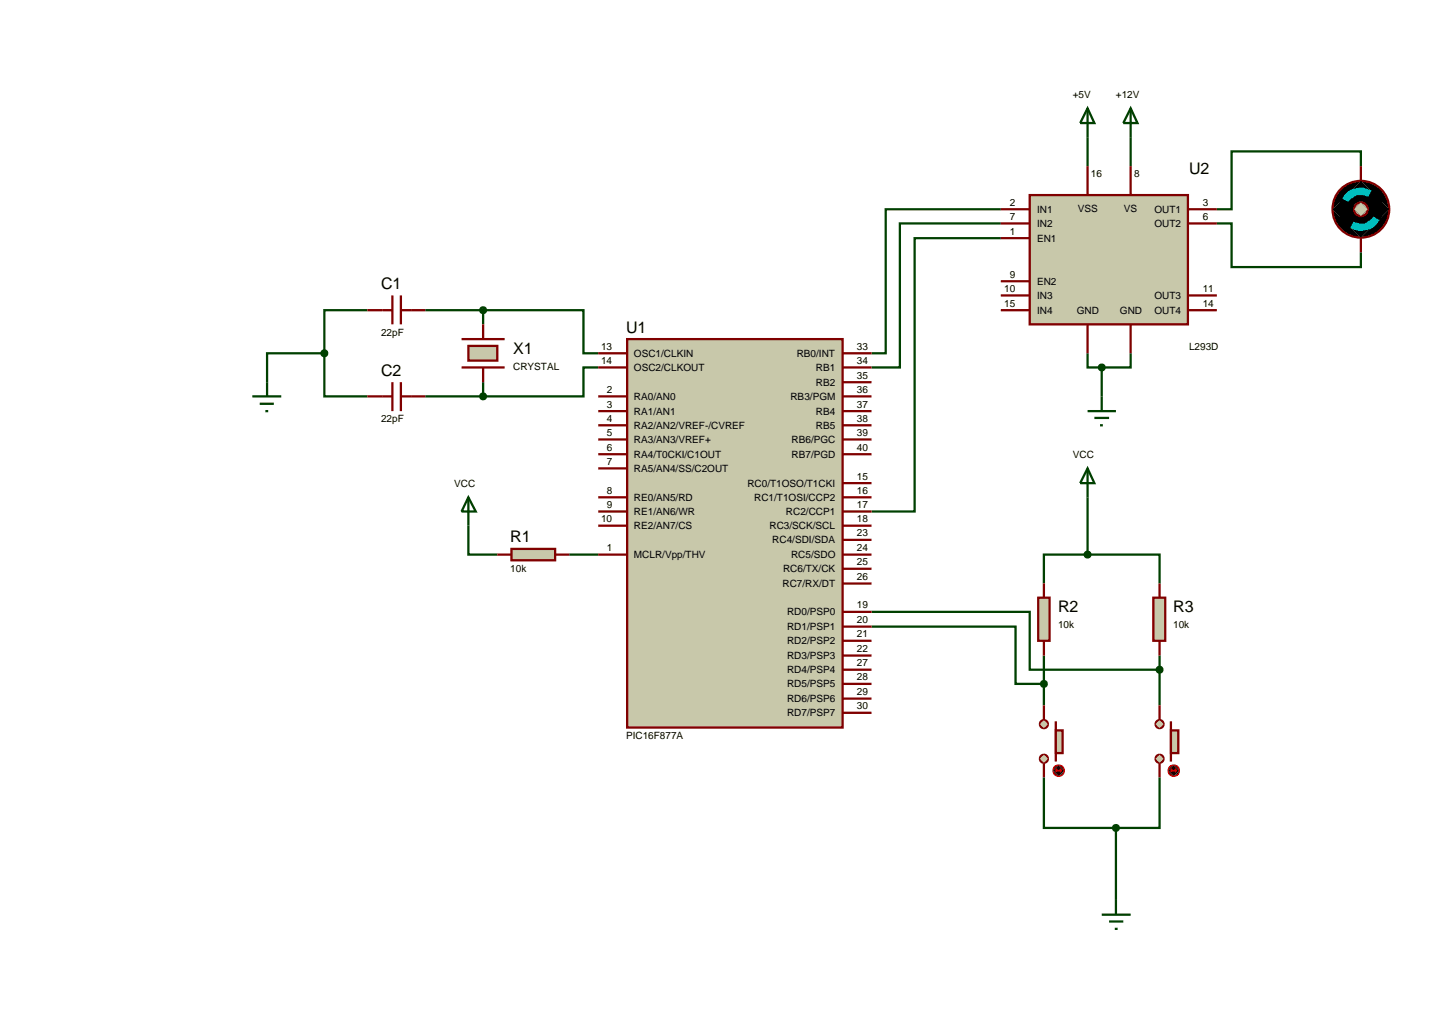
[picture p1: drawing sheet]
<svg xmlns="http://www.w3.org/2000/svg" width="257mm" height="180mm" viewBox="0 0 257 180" stroke-linecap="round" stroke-linejoin="round" font-family="sans-serif">
<g fill="none" stroke="#004000" stroke-width=".4">
<path d="M176.5 36.9h-20.3v25.4h-2.5M176.5 39.4h-17.8v25.4h-5M191.8 24.2v5.1M199.4 24.2v5.1M214.6 39.4h2.6v7.7h22.8v-2.6M240 29.3v-2.6h-22.8v10.2h-2.6M64.8 54.7h-7.6v7.6M75 54.7h10.2M85.2 54.7h17.7v7.6h2.6M85.2 54.7v2.5M176.5 42h-15.2v48.2h-7.6M57.2 62.3v7.6h7.6"/>
<path d="M57.2 62.3h-10.1v5.1M75 69.9h10.2M85.2 67.4v2.5M105.5 64.8h-2.6v5.1h-17.7M191.8 62.3v2.5h2.5M194.3 64.8v5.1M199.4 62.3v2.5h-5.1M82.6 92.7v5.1h5.1M100.4 97.8h5.1M191.8 97.8h-7.7v5.1M191.8 97.8h12.7v5.1M191.8 87.7v10.1"/>
<path d="M153.7 107.9h27.9v10.2h22.9M153.7 110.5h25.4v10.1h5M184.1 115.6v8.8M204.5 115.6v8.8M184.1 137.1v8.9h12.7M204.5 137.1v8.9h-7.7M196.8 146v12.7"/>
</g>
<path d="M110.6 59.8h38v68.5h-38z" fill="#c8c8aa" stroke="#800000" stroke-width=".4"/>
<g fill="none" stroke="#800000" stroke-width=".4">
<path d="M81.4 59.8h7.6M81.4 64.8h7.6M105.5 69.9h5.1M105.5 72.5h5.1M105.5 75h5.1M105.5 62.3h5.1M105.5 64.8h5.1M105.5 77.5h5.1M148.6 69.9h5.1M148.6 72.5h5.1M148.6 75h5.1M148.6 62.3h5.1"/>
<path d="M148.6 64.8h5.1M148.6 77.5h5.1M148.6 67.4h5.1M105.5 80.1h5.1M105.5 82.6h5.1M105.5 87.7h5.1M105.5 90.2h5.1M105.5 92.7h5.1M105.5 97.8h5.1M148.6 80.1h5.1M148.6 87.7h5.1M148.6 90.2h5.1"/>
<path d="M148.6 92.7h5.1M148.6 97.8h5.1M148.6 95.2h5.1M148.6 85.2h5.1M148.6 107.9h5.1M148.6 110.5h5.1M148.6 118.1h5.1M148.6 115.6h5.1M148.6 113h5.1M148.6 102.9h5.1M148.6 100.3h5.1M148.6 125.7h5.1"/>
<path d="M148.6 123.2h5.1M148.6 120.6h5.1"/>
</g>
<path d="M82.6 61h5.1v2.6h-5.1z" fill="#c8c8aa" stroke="#800000" stroke-width=".4"/>
<path d="M64.8 54.7h4.4M69.2 52.1v5.1M70.7 52.1v5.1M70.7 54.7h4.3M85.2 57.2v2.6M64.8 69.9h4.4M69.2 67.4v5.1M70.7 67.4v5.1M70.7 69.9h4.3M85.2 64.8v2.6" fill="none" stroke="#800000" stroke-width=".4"/>
<path d="M84.8 54.4l.4-.2-.5 .5zM85.2 54.2l.4 .2 .1 .3zM85.2 55.2l.5-.5-.1 .3zM84.7 54.7l.5 .5-.3-.1z" fill="#004000" stroke="#004000" stroke-width=".4"/>
<path d="M84.7 54.7l.5-.5 .5 .5-.5 .5z" fill="#004000"/>
<path d="M84.8 69.6l.4-.2-.5 .5zM85.2 69.4l.4 .2 .1 .3zM85.2 70.4l.5-.5-.1 .3zM84.7 69.9l.5 .5-.3-.1z" fill="#004000" stroke="#004000" stroke-width=".4"/>
<path d="M84.7 69.9l.5-.5 .5 .5-.5 .5z" fill="#004000"/>
<path d="M90.2 96.8h7.7v2h-7.7z" fill="#c8c8aa" stroke="#800000" stroke-width=".4"/>
<path d="M87.7 97.8h2.5M97.9 97.8h2.5" fill="none" stroke="#800000" stroke-width=".4"/>
<path d="M44.5 69.9h5.1M45.8 71.2h2.5M46.8 72.5h.5M47.1 67.4v2.5M82.6 87.7l1.3 2.5h-2.5zM82.6 87.7v5" fill="none" stroke="#004000" stroke-width=".4"/>
<path d="M56.8 62l.4-.2-.5 .5zM57.2 61.8l.4 .2 .1 .3zM57.7 62.3l-.1 .3-.4 .2zM56.7 62.3l.5 .5-.4-.2z" fill="#004000" stroke="#004000" stroke-width=".4"/>
<path d="M56.7 62.3l.5-.5 .5 .5-.5 .5z" fill="#004000"/>
<path d="M181.6 34.4h27.9v22.8h-27.9z" fill="#c8c8aa" stroke="#800000" stroke-width=".4"/>
<g fill="none" stroke="#800000" stroke-width=".4">
<path d="M176.5 36.9h5.1M176.5 39.4h5.1M191.8 29.3v5.1M199.4 29.3v5.1M209.5 36.9h5.1M209.5 39.4h5.1M176.5 52.1h5.1M176.5 54.7h5.1M176.5 42h5.1M176.5 49.6h5.1M191.8 57.2v5.1M199.4 57.2v5.1"/>
<path d="M209.5 52.1h5.1M209.5 54.7h5.1"/>
</g>
<path d="M191.8 72.5h5M193 73.7h2.6M194 75h.5M194.3 69.9v2.6" fill="none" stroke="#004000" stroke-width=".4"/>
<path d="M193.9 64.5l.4-.2-.5 .5zM194.3 64.3l.4 .2 .1 .3zM194.3 65.3l.5-.5-.1 .3zM193.8 64.8l.5 .5-.3-.1z" fill="#004000" stroke="#004000" stroke-width=".4"/>
<path d="M193.8 64.8l.5-.5 .5 .5-.5 .5z" fill="#004000"/>
<path d="M191.8 19.1l1.2 2.6h-2.5zM191.8 19.1v5.1M199.4 19.1l1.2 2.6h-2.5zM199.4 19.1v5.1" fill="none" stroke="#004000" stroke-width=".4"/>
<path d="M236.8 33.1a5 5 0 0 1 3.2-1.2l-5 5a5 5 0 0 1 1.8-3.8zM240 31.9a5 5 0 0 1 5 5zM245 36.9a5 5 0 0 1-5 5zM235 36.9l5 5a5 5 0 0 1-5-5z" fill="#000" stroke="#800000" stroke-width=".4"/>
<path d="M240 31.9l5 5-5 5-5-5z" fill="#000"/>
<path d="M239 36.2l.6-.4 .4-.1-1.2 1.2zM240 35.7a1.16 1.16 0 0 1 1.2 1.2zM241.2 36.9a1.16 1.16 0 0 1-1.2 1.2zM238.8 36.9l1.2 1.2a1.16 1.16 0 0 1-1.2-1.2z" fill="#c8c8aa" stroke="#800000" stroke-width=".4"/>
<path d="M238.8 36.9l1.2-1.2 1.2 1.2-1.2 1.2z" fill="#c8c8aa"/>
<path d="M241.9 33.6a3.7 3.7 0 0 1 1.4 5.2l-1.1-.6 .4-1.5-.1-.5-.8-1.2-.4-.3zM236.7 35l1.1 .6-.4 1.5 .1 .5 .8 1.2 .4 .3-.6 1.1a3.6 3.6 0 0 1-1.4-5.2z" fill="#000" stroke="#000" stroke-width=".3"/>
<g fill="#00c0c0">
<path d="M237.2 34.3a3.4 3.4 0 0 1 3.3-1.2l1.4 .5-.6 1.1a2.46 2.46 0 0 0-3.5 .9l-1.1-.6z"/>
<path d="M238.7 39.1a2.46 2.46 0 0 0 3.5-.9l1.1 .6a3.6 3.6 0 0 1-5.2 1.4z"/>
</g>
<path d="M240 29.3v2.5M240 42v2.5" fill="none" stroke="#800000" stroke-width=".4"/>
<path d="M183.1 105.4h2v7.6h-2z" fill="#c8c8aa" stroke="#800000" stroke-width=".4"/>
<path d="M184.1 102.9v2.5M184.1 113v2.6" fill="none" stroke="#800000" stroke-width=".4"/>
<path d="M203.4 105.4h2.1v7.6h-2.1z" fill="#c8c8aa" stroke="#800000" stroke-width=".4"/>
<path d="M204.5 102.9v2.5M204.5 113v2.6" fill="none" stroke="#800000" stroke-width=".4"/>
<g fill="#c8c8aa" stroke="#800000" stroke-width=".4">
<path d="M183.6 133.3l.5-.2-.7 .7zM184.1 133.1a.68 .68 0 0 1 .7 .7zM184.1 134.5l.7-.7a.68 .68 0 0 1-.7 .7zM183.4 133.8l.7 .7a.68 .68 0 0 1-.7-.7z"/>
<path d="M183.6 127.2l.5-.2-.7 .7zM184.1 127a.68 .68 0 0 1 .7 .7zM184.1 128.4l.7-.7a.68 .68 0 0 1-.7 .7zM183.4 127.7l.7 .7a.68 .68 0 0 1-.7-.7z"/>
</g>
<g fill="#c8c8aa">
<path d="M184.1 133.1l.7 .7-.7 .7-.7-.7z"/>
<path d="M184.1 127l.7 .7-.7 .7-.7-.7z"/>
</g>
<path d="M186.2 127.2v7.1" fill="none" stroke="#800000" stroke-width=".4"/>
<path d="M186.2 128.8h1.2v4h-1.2z" fill="#c8c8aa" stroke="#800000" stroke-width=".4"/>
<path d="M184.1 124.4v2.6M184.1 134.6v2.5" fill="none" stroke="#800000" stroke-width=".4"/>
<path d="M186 135.2l.7-.3-1 1zM186.7 134.9a.94 .94 0 0 1 1 1zM187.7 135.9a.94 .94 0 0 1-1 1zM185.7 135.9l1 1a.94 .94 0 0 1-1-1z" fill="#400000" stroke="#f00" stroke-width=".2"/>
<path d="M185.7 135.9l1-1 1 1-1 1z" fill="#400000"/>
<path d="M186.2 135.9h1M186.2 135.9l.2 .2M186.4 135.6l-.2 .3M186.9 135.6l.3 .3M187.2 135.9l-.3 .2" fill="none" stroke="#f00" stroke-width=".2"/>
<g fill="#c8c8aa" stroke="#800000" stroke-width=".4">
<path d="M204 133.3l.5-.2-.7 .7zM204.5 133.1a.68 .68 0 0 1 .7 .7zM204.5 134.5l.7-.7a.68 .68 0 0 1-.7 .7zM203.8 133.8l.7 .7a.68 .68 0 0 1-.7-.7z"/>
<path d="M204 127.2l.5-.2-.7 .7zM204.5 127a.68 .68 0 0 1 .7 .7zM204.5 128.4l.7-.7a.68 .68 0 0 1-.7 .7zM203.8 127.7l.7 .7a.68 .68 0 0 1-.7-.7z"/>
</g>
<g fill="#c8c8aa">
<path d="M204.5 133.1l.7 .7-.7 .7-.7-.7z"/>
<path d="M203.8 127.7l.7-.7 .7 .7-.7 .7z"/>
</g>
<path d="M206.5 127.2v7.1" fill="none" stroke="#800000" stroke-width=".4"/>
<path d="M206.5 128.8h1.3v4h-1.3z" fill="#c8c8aa" stroke="#800000" stroke-width=".4"/>
<path d="M204.5 124.4v2.6M204.5 134.6v2.5" fill="none" stroke="#800000" stroke-width=".4"/>
<path d="M206.3 135.2l.7-.3-1 1zM207 134.9a.94 .94 0 0 1 1 1zM208 135.9a.94 .94 0 0 1-1 1zM206 135.9l1 1a.94 .94 0 0 1-1-1z" fill="#400000" stroke="#f00" stroke-width=".2"/>
<path d="M206 135.9l1-1 1 1-1 1z" fill="#400000"/>
<path d="M206.5 135.9h1M206.5 135.9l.2 .2M206.7 135.6l-.2 .3M207.2 135.6l.3 .3M207.5 135.9l-.3 .2" fill="none" stroke="#f00" stroke-width=".2"/>
<path d="M204.2 117.7l.3-.1-.5 .5zM204.5 117.6l.4 .2 .1 .3zM205 118.1l-.1 .3-.4 .2zM204 118.1l.5 .5-.4-.2z" fill="#004000" stroke="#004000" stroke-width=".4"/>
<path d="M204.5 117.6l.5 .5-.5 .5-.5-.5z" fill="#004000"/>
<path d="M183.8 120.2l.3-.1-.5 .5zM184.1 120.1l.3 .1 .2 .4zM184.1 121.1l.5-.5-.1 .3zM183.6 120.6l.5 .5-.4-.2z" fill="#004000" stroke="#004000" stroke-width=".4"/>
<path d="M184.1 120.1l.5 .5-.5 .5-.5-.5z" fill="#004000"/>
<path d="M191.8 82.6l1.2 2.6h-2.5zM191.8 82.6v5.1" fill="none" stroke="#004000" stroke-width=".4"/>
<path d="M191.5 97.4l.3-.1-.5 .5zM191.8 97.3l.4 .2 .1 .3zM192.3 97.8l-.1 .3-.4 .2zM191.3 97.8l.5 .5-.4-.2z" fill="#004000" stroke="#004000" stroke-width=".4"/>
<path d="M191.8 97.3l.5 .5-.5 .5-.5-.5z" fill="#004000"/>
<path d="M196.8 158.7v2.6M194.3 161.3h5.1M195.6 162.5h2.5M196.6 163.8h.5" fill="none" stroke="#004000" stroke-width=".4"/>
<path d="M196.4 145.7l.4-.2-.5 .5zM196.8 145.5l.3 .1 .2 .4zM196.8 146.5l.5-.5-.1 .3zM196.3 146l.5 .5-.4-.2z" fill="#004000" stroke="#004000" stroke-width=".4"/>
<path d="M196.8 145.5l.5 .5-.5 .5-.5-.5z" fill="#004000"/>
<g font-size="2.8">
<text x="209.7" y="30.7">U2</text>
<text x="67.2" y="51">C1</text>
<text x="110.4" y="58.7">U1</text>
<text x="90.5" y="62.4">X1</text>
<text x="67.2" y="66.3">C2</text>
<text x="90" y="95.7">R1</text>
<text x="186.6" y="108">R2</text>
<text x="206.9" y="108">R3</text>
</g>
<g font-size="1.8">
<text x="189.2" y="17.2">+5V</text>
<text x="196.8" y="17.2">+12V</text>
<text x="192.4" y="31.2">16</text>
<text x="200" y="31.2">8</text>
<text x="178.1" y="36.3">2</text>
<text x="178.1" y="38.8">7</text>
<text x="178.1" y="41.4">1</text>
<text x="182.9" y="37.5">IN1</text>
<text x="182.9" y="40">IN2</text>
<text x="190.1" y="37.4">VSS</text>
<text x="198.2" y="37.4">VS</text>
<text x="203.6" y="37.5">OUT1</text>
<text x="203.6" y="40">OUT2</text>
<text x="212.1" y="36.3">3</text>
<text x="212.1" y="38.8">6</text>
<text x="182.9" y="42.6">EN1</text>
<text x="177.1" y="51.5">10</text>
<text x="178.1" y="49">9</text>
<text x="182.9" y="52.7">IN3</text>
<text x="182.9" y="50.2">EN2</text>
<text x="203.6" y="52.7">OUT3</text>
<text x="212.1" y="51.5">11</text>
<text x="67.2" y="59.2">22pF</text>
<text x="177.1" y="54.1">15</text>
<text x="182.9" y="55.3">IN4</text>
<text x="189.9" y="55.4">GND</text>
<text x="197.5" y="55.4">GND</text>
<text x="203.6" y="55.3">OUT4</text>
<text x="212.1" y="54.1">14</text>
<text x="90.5" y="65.2">CRYSTAL</text>
<text x="106" y="61.7">13</text>
<text x="106" y="64.2">14</text>
<text x="111.8" y="62.9">OSC1/CLKIN</text>
<text x="111.8" y="65.4">OSC2/CLKOUT</text>
<text x="140.5" y="62.9">RB0/INT</text>
<text x="143.9" y="65.4">RB1</text>
<text x="151.1" y="64.2">34</text>
<text x="151.1" y="61.7">33</text>
<text x="209.7" y="61.8">L293D</text>
<text x="107" y="69.3">2</text>
<text x="107" y="71.9">3</text>
<text x="111.8" y="70.5">RA0/AN0</text>
<text x="139.4" y="70.5">RB3/PGM</text>
<text x="143.9" y="68">RB2</text>
<text x="151.1" y="71.9">37</text>
<text x="151.1" y="69.3">36</text>
<text x="151.1" y="66.8">35</text>
<text x="67.2" y="74.5">22pF</text>
<text x="107" y="74.4">4</text>
<text x="107" y="76.9">5</text>
<text x="111.8" y="73.1">RA1/AN1</text>
<text x="111.8" y="75.6">RA2/AN2/VREF-/CVREF</text>
<text x="143.9" y="75.6">RB5</text>
<text x="143.9" y="73.1">RB4</text>
<text x="151.1" y="76.9">39</text>
<text x="151.1" y="74.4">38</text>
<text x="107" y="79.5">6</text>
<text x="107" y="82">7</text>
<text x="111.8" y="80.7">RA4/T0CKI/C1OUT</text>
<text x="111.8" y="83.2">RA5/AN4/SS/C2OUT</text>
<text x="111.8" y="78.1">RA3/AN3/VREF+</text>
<text x="139.6" y="80.7">RB7/PGD</text>
<text x="139.6" y="78.1">RB6/PGC</text>
<text x="151.1" y="79.5">40</text>
<text x="189.2" y="80.7">VCC</text>
<text x="80.1" y="85.8">VCC</text>
<text x="107" y="87.1">8</text>
<text x="107" y="89.6">9</text>
<text x="111.8" y="88.3">RE0/AN5/RD</text>
<text x="131.8" y="85.8">RC0/T1OSO/T1CKI</text>
<text x="133" y="88.3">RC1/T1OSI/CCP2</text>
<text x="151.1" y="87.1">16</text>
<text x="151.1" y="89.6">17</text>
<text x="151.1" y="84.6">15</text>
<text x="106" y="92.1">10</text>
<text x="111.8" y="90.8">RE1/AN6/WR</text>
<text x="111.8" y="93.3">RE2/AN7/CS</text>
<text x="135.7" y="93.3">RC3/SCK/SCL</text>
<text x="136.2" y="95.8">RC4/SDI/SDA</text>
<text x="138.6" y="90.8">RC2/CCP1</text>
<text x="151.1" y="92.1">18</text>
<text x="151.1" y="94.6">23</text>
<text x="90" y="100.8">10k</text>
<text x="107" y="97.2">1</text>
<text x="111.8" y="98.4">MCLR/Vpp/THV</text>
<text x="138.1" y="100.9">RC6/TX/CK</text>
<text x="139.5" y="98.4">RC5/SDO</text>
<text x="151.1" y="99.7">25</text>
<text x="151.1" y="97.2">24</text>
<text x="138" y="103.5">RC7/RX/DT</text>
<text x="151.1" y="107.3">19</text>
<text x="151.1" y="102.3">26</text>
<text x="138.8" y="108.5">RD0/PSP0</text>
<text x="138.8" y="111.1">RD1/PSP1</text>
<text x="138.8" y="113.6">RD2/PSP2</text>
<text x="151.1" y="109.9">20</text>
<text x="151.1" y="112.4">21</text>
<text x="186.6" y="110.8">10k</text>
<text x="206.9" y="110.8">10k</text>
<text x="138.8" y="118.7">RD4/PSP4</text>
<text x="138.8" y="116.2">RD3/PSP3</text>
<text x="151.1" y="120">28</text>
<text x="151.1" y="117.5">27</text>
<text x="151.1" y="115">22</text>
<text x="138.8" y="123.8">RD6/PSP6</text>
<text x="138.8" y="121.2">RD5/PSP5</text>
<text x="151.1" y="125.1">30</text>
<text x="151.1" y="122.6">29</text>
<text x="110.4" y="130.3">PIC16F877A</text>
<text x="138.8" y="126.3">RD7/PSP7</text>
</g>
</svg>
